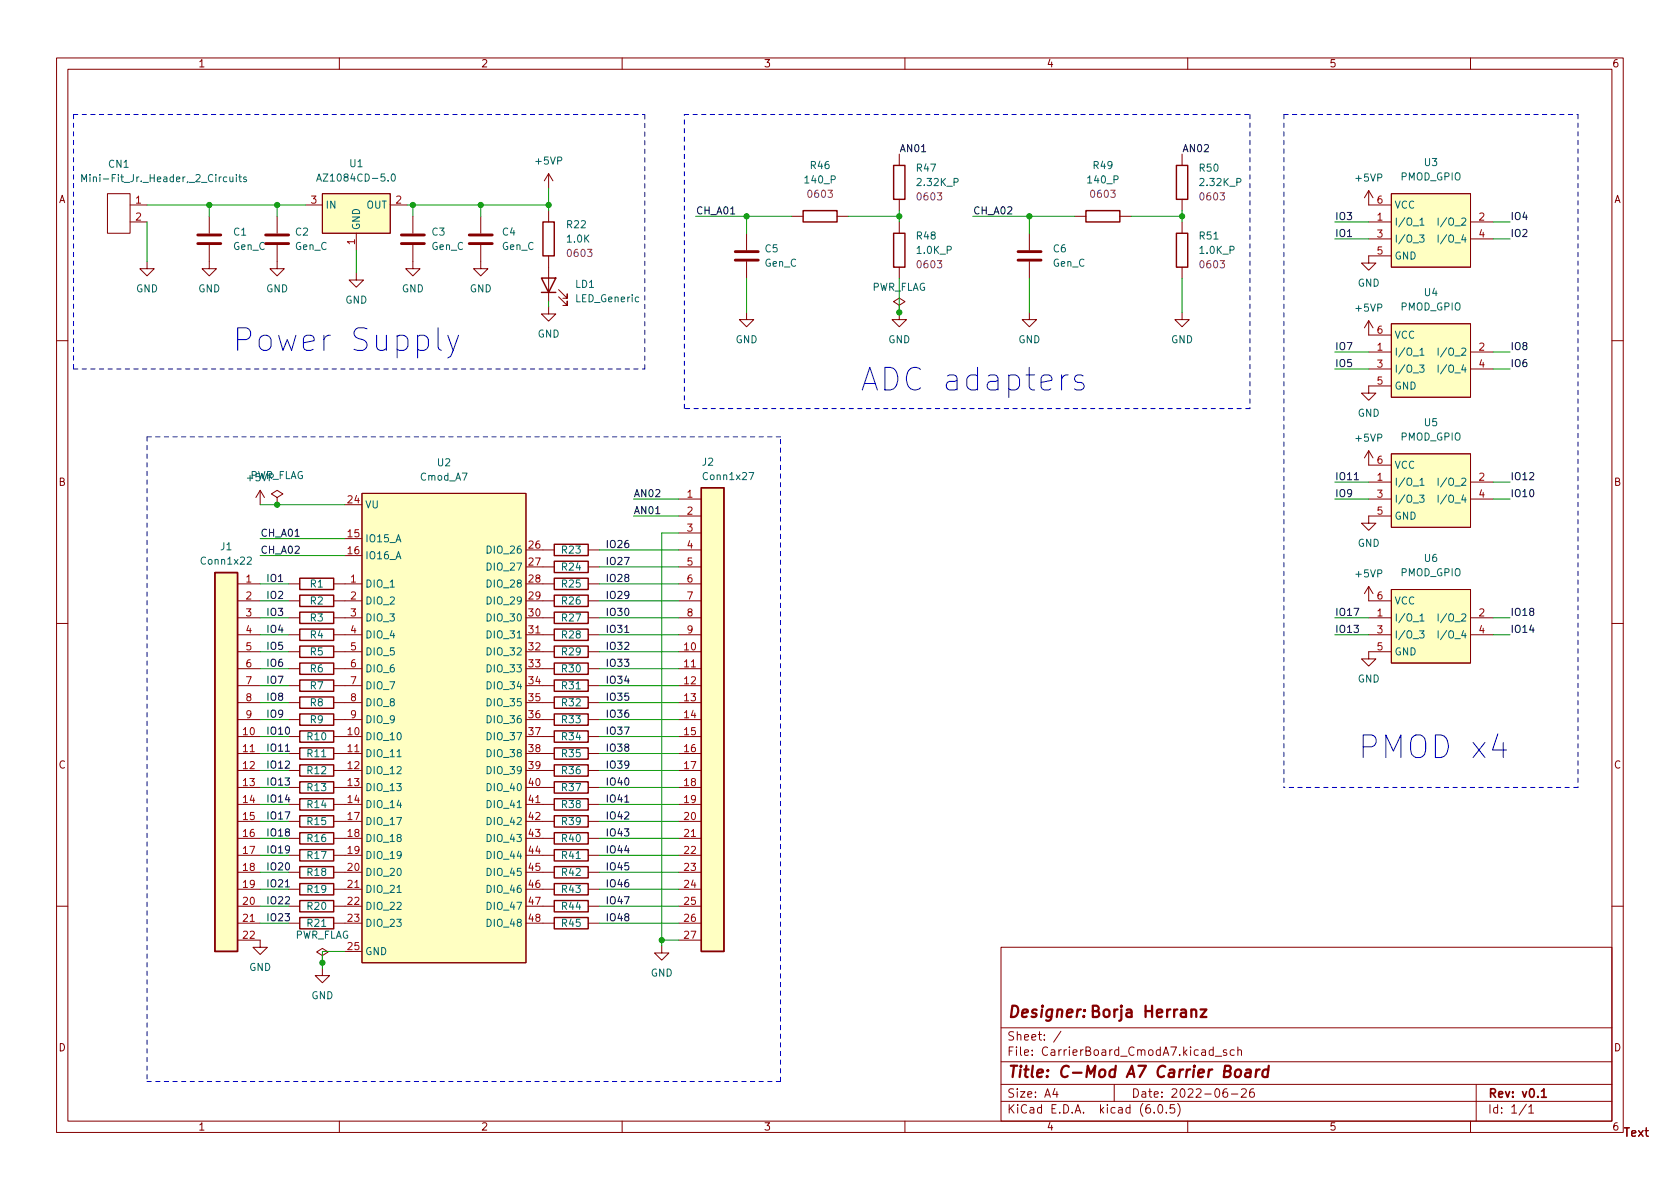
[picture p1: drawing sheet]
<svg xmlns="http://www.w3.org/2000/svg" width="297mm" height="210mm" viewBox="0 0 297 210" stroke-linecap="round" stroke-linejoin="round" font-family="sans-serif">
<g fill="none" stroke="#840000" stroke-width=".18">
<path d="M10 10.2h277v190.1h-277zM12 12.2h273v186.1h-273zM60 10.2v2M110 10.2v2M160 10.2v2M210 10.2v2M260 10.2v2M19 34.2h4v7h-4zM23 36.2h3M23 39.2h3M37 38.2v3M49 38.2v3"/>
<path d="M54 36.2h3M57 34.2h12v7h-12zM69 36.2h3M73 38.2v3M85 38.2v3M97 30.7v2.5M97 37.2v2M97 30.7l-.8 1.3M97 30.7l.8 1.3M140 38.2h2M148 38.2h2M159 27.2v2"/>
<path d="M159 35.2v2M159 39.2v2M190 38.2h2M198 38.2h2M209 27.2v2M209 35.2v2M209 39.2v2M242 33.7v2.5h4M242 39.2h4M242 33.7l-.8 1.3M242 33.7l.8 1.3M246 34.2h14v13h-14z"/>
<path d="M260 39.2h4M26 46.2v1.3h1.3l-1.3 1.3-1.3-1.3h1.3M37 43.2v4.3h1.3l-1.3 1.3-1.3-1.3h1.3M49 43.2v4.3h1.3l-1.3 1.3-1.3-1.3h1.3M63 48.2v1.3h1.3l-1.3 1.3-1.3-1.3h1.3M63 41.2v3M73 43.2v4.3h1.3l-1.3 1.3-1.3-1.3h1.3M85 43.2v4.3h1.3l-1.3 1.3-1.3-1.3h1.3M97 54.2v1.3h1.3l-1.3 1.3-1.3-1.3h1.3M97 45.2v8M98.8 51.2l1.5 1.5v-.7v.7h-.8M98.8 52.5l1.5 1.5v-.8v.8h-.8"/>
<path d="M132 55.2v1.3h1.3l-1.3 1.3-1.3-1.3h1.3M132 41.2v3M132 46.2v3M159 55.2v1.3h1.3l-1.3 1.3-1.3-1.3h1.3M159 54l1-.7-1-.6-1 .6 1 .7v1.2M159 55.2h.1M159 47.2v2M182 55.2v1.3h1.3l-1.3 1.3-1.3-1.3h1.3M182 41.2v3M182 46.2v3M209 55.2v1.3h1.3l-1.3 1.3-1.3-1.3h1.3M209 47.2v2"/>
<path d="M242 56.7v2.5h4M242 42.2h4M242 56.7l-.8 1.3M242 56.7l.8 1.3M246 57.2h14v13h-14zM246 45.2h-4v1.3h1.3l-1.3 1.3-1.3-1.3h1.3M260 42.2h4M10 60.2h2M242 79.7v2.5h4M242 62.2h4M242 65.2h4M242 79.7l-.8 1.3"/>
<path d="M242 79.7l.8 1.3M246 68.2h-4v1.3h1.3l-1.3 1.3-1.3-1.3h1.3M260 62.2h4M260 65.2h4M285 60.2h2M46 86.7l-.8 1.3M46 86.7v2.5M46 86.7l.8 1.3M49 88l1-.7-1-.6-1 .6 1 .7v1.2M49 89.2h.1M61 95.2h3M61 98.2h3"/>
<path d="M61 89.2h3M64 87.2h29v83h-29zM93 97.2h5M104 97.2h2M120 97.2h4M120 88.2h4M120 91.2h4M120 94.2h4M242 85.2h4M242 88.2h4M246 80.2h14v13h-14zM246 91.2h-4v1.3h1.3l-1.3 1.3-1.3-1.3h1.3"/>
<path d="M260 85.2h4M260 88.2h4M10 110.2h2M42 109.2h4M42 106.2h4M42 103.2h4M42 112.2h4M42 115.2h4M42 118.2h4M51 109.2h2M51 106.2h2M51 103.2h2"/>
<path d="M51 112.2h2M51 115.2h2M51 118.2h2M59 109.2h5M59 106.2h5M59 103.2h5M59 112.2h5M59 115.2h5M59 118.2h5M93 109.2h5M93 106.2h5M93 103.2h5"/>
<path d="M93 100.2h5M93 112.2h5M93 115.2h5M93 118.2h5M104 109.2h2M104 106.2h2M104 103.2h2M104 100.2h2M104 112.2h2M104 115.2h2M104 118.2h2M120 109.2h4"/>
<path d="M120 106.2h4M120 103.2h4M120 100.2h4M120 112.2h4M120 115.2h4M120 118.2h4M242 109.2h4M242 103.7v2.5h4M242 112.2h4M242 103.7l-.8 1.3M242 103.7l.8 1.3M246 104.2h14v13h-14z"/>
<path d="M246 115.2h-4v1.3h1.3l-1.3 1.3-1.3-1.3h1.3M260 109.2h4M260 112.2h4M285 110.2h2M42 130.2h4M42 133.2h4M42 136.2h4M42 139.2h4M42 121.2h4M42 124.2h4M42 127.2h4M51 130.2h2"/>
<path d="M51 133.2h2M51 136.2h2M51 139.2h2M51 121.2h2M51 124.2h2M51 127.2h2M59 130.2h5M59 133.2h5M59 136.2h5M59 139.2h5M59 121.2h5M59 124.2h5"/>
<path d="M59 127.2h5M93 130.2h5M93 133.2h5M93 136.2h5M93 139.2h5M93 121.2h5M93 124.2h5M93 127.2h5M104 130.2h2M104 133.2h2M104 136.2h2M104 139.2h2"/>
<path d="M104 121.2h2M104 124.2h2M104 127.2h2M120 130.2h4M120 133.2h4M120 136.2h4M120 139.2h4M120 121.2h4M120 124.2h4M120 127.2h4M42 142.2h4M42 145.2h4"/>
<path d="M42 148.2h4M42 151.2h4M42 154.2h4M42 157.2h4M51 142.2h2M51 145.2h2M51 148.2h2M51 151.2h2M51 154.2h2M51 157.2h2M59 142.2h5M59 145.2h5"/>
<path d="M59 148.2h5M59 151.2h5M59 154.2h5M59 157.2h5M93 142.2h5M93 145.2h5M93 148.2h5M93 151.2h5M93 154.2h5M93 157.2h5M104 142.2h2M104 145.2h2"/>
<path d="M104 148.2h2M104 151.2h2M104 154.2h2M104 157.2h2M120 142.2h4M120 145.2h4M120 148.2h4M120 151.2h4M120 154.2h4M120 157.2h4M10 160.2h2M42 166.2h4v1.3h1.3l-1.3 1.3-1.3-1.3h1.3"/>
<path d="M42 160.2h4M42 163.2h4M51 160.2h2M51 163.2h2M57 169l1-.7-1-.6-1 .6 1 .7v1.2M57 170.2h.1M57 171.2v1.3h1.3l-1.3 1.3-1.3-1.3h1.3M59 160.2h5M59 163.2h5M61 168.2h3M93 160.2h5M93 163.2h5"/>
<path d="M104 160.2h2M104 163.2h2M117 167.2v1.3h1.3l-1.3 1.3-1.3-1.3h1.3M120 160.2h4M120 163.2h4M120 166.2h4M177 167.5h108v30.8h-108zM285 160.2h2M60 198.3v2M110 198.3v2M160 198.3v2M177 194.8h108"/>
<path d="M177 191.8h108M177 187.8h108M177 181.8h108M186.5 192.5l-.4 1h1M186.9 193v1M187.6 182.4l-1.3 1.9M197 191.8v3M204.1 196.7v.1M204.9 195.4l.2-.1a.81 .81 0 0 1 .6 .7 .81 .81 0 0 1-.3 .8h-.2a.81 .81 0 0 1-.6-.6 .81 .81 0 0 1 .3-.8zM206.2 196.7v.1M207.6 195.3h-.7v.7l.2-.1 .5 .1 .1 .2-.1 .5-.2 .1-.5-.1M208.2 195.1a1.72 1.72 0 0 1 0 2.3"/>
<path d="M210 198.3v2M214.5 185.7l-.4-.1-.3 .3v.4l.1 .3h.6M214.5 185.1v1.5M214.9 186.8h1.1M216.9 185.7l-.4-.1-.2 .2 .1 .3 .5 .1v.4h-.6M216.9 192.5a.59 .59 0 0 0-.7 .7v.5l.2 .3h.4l.2-.1 .1-.5-.2-.2-.4-.1-.3 .3M217.7 193.5h1.2M218.2 185.7l-.4-.1-.3 .3v.4l.1 .3h.6M218.9 185.8l.2-.2 .3 .1 .1 .9M218.9 185.1v1.5M219.5 192.7l.6-.2 .2 .2 .1 .3-1 1h1M221.6 192.5a.59 .59 0 0 0-.7 .7v.5l.2 .3h.4l.2-.1 .1-.5-.2-.2-.4-.1-.3 .3"/>
<path d="M260 198.3v2M261 191.8v6.5M269.9 195.3l-1.3 1.9M270.3 195.8l.4-.5v1.5M270.3 196.8h.9"/>
</g>
<path d="M272.6 193l.4-.5v1.5M272.6 194h.8" fill="none" stroke="#840000" stroke-width=".3"/>
<path d="M212.3 178.5h1l-1 1.3h1M218.5 189.3a.52 .52 0 0 1 .5-.2 .52 .52 0 0 1 .4 .4v.6a.55 .55 0 0 1-.6 .4 .55 .55 0 0 1-.5-.4zM220.3 189.2l.2-.1 .6 .1-.1 1.3M221.1 189.6l-.6 .1a.4 .4 0 0 0-.4 .3 .4 .4 0 0 0 .3 .5l.6-.1M222.2 189.1l-.2 1.4M222.7 189.1l-.4 .1-.2 .3M224.2 189.2a.66 .66 0 0 0-.9 .3l-.1 .6 .1 .3 .2 .1 .6-.1M224.3 188.5l-.2 2" fill="none" stroke="#840000" stroke-width=".4"/>
<g fill="none" stroke="#840000" stroke-width=".25">
<path d="M96 39.2h2v6h-2zM142 37.2h6v2h-6zM158 29.2h2v6h-2zM192 37.2h6v2h-6zM208 29.2h2v6h-2zM95.7 49.2h2.6l-1.3 2.5zM95.7 51.7h2.6M158 41.2h2v6h-2zM208 41.2h2v6h-2zM98 99.2h6v2h-6zM98 96.2h6v2h-6zM124 86.2h4v82h-4z"/>
<path d="M38 101.2h4v67h-4zM53 102.2h6v2h-6zM53 108.2h6v2h-6zM53 105.2h6v2h-6zM53 117.2h6v2h-6zM53 111.2h6v2h-6zM53 114.2h6v2h-6zM98 108.2h6v2h-6zM98 105.2h6v2h-6zM98 102.2h6v2h-6zM98 111.2h6v2h-6zM98 114.2h6v2h-6z"/>
<path d="M98 117.2h6v2h-6zM53 123.2h6v2h-6zM53 120.2h6v2h-6zM53 138.2h6v2h-6zM53 126.2h6v2h-6zM53 129.2h6v2h-6zM53 132.2h6v2h-6zM53 135.2h6v2h-6zM98 135.2h6v2h-6zM98 138.2h6v2h-6zM98 132.2h6v2h-6zM98 120.2h6v2h-6z"/>
<path d="M98 126.2h6v2h-6zM98 123.2h6v2h-6zM98 129.2h6v2h-6zM53 141.2h6v2h-6zM53 153.2h6v2h-6zM53 150.2h6v2h-6zM53 147.2h6v2h-6zM53 159.2h6v2h-6zM53 144.2h6v2h-6zM53 156.2h6v2h-6zM98 144.2h6v2h-6zM98 150.2h6v2h-6z"/>
<path d="M98 147.2h6v2h-6zM98 153.2h6v2h-6zM98 156.2h6v2h-6zM98 159.2h6v2h-6zM98 141.2h6v2h-6zM53 162.2h6v2h-6zM98 162.2h6v2h-6z"/>
</g>
<path d="M35 43.1h4M35 41.6h4M47 43.1h4M47 41.6h4M71 43.1h4M71 41.6h4M83 43.1h4M83 41.6h4M130 46h4.1M130 44.5h4.1M180 46h4.1M180 44.5h4.1" fill="none" stroke="#840000" stroke-width=".51"/>
<g fill="none" stroke="#006464" stroke-width=".18">
<path d="M14.5 32.1v-1.2l.4 .9 .4-.9v1.2M41.8 30.9v.1M41.8 31.3v.8M42.2 31.3h.5M42.4 30.9v1.1l.3 .1M43.5 31.3h-.3l-.1 .2v.1l.4 .2v.3h-.4M56 32l.4-1.2 .4 1.2M56.1 31.7h.6M69.3 30.9l.2-.1a.68 .68 0 0 1 .4 .6 .68 .68 0 0 1-.4 .6l-.2-.1-.1-.4zM251.1 38.9l.3-.3v1.2M251.1 39.8h.7M254.3 38.6v1.2"/>
<path d="M255.8 38.5l-1.1 1.6M251 41.6h.8l-.4 .4 .3 .2v.5l-.2 .1-.5-.1M254.3 41.6v1.2M255.8 41.5l-1.1 1.6M251 64.6h.8l-.4 .4 .3 .2v.5l-.2 .1-.5-.1M251.1 61.9l.3-.3v1.2M251.1 62.8h.7M254.3 61.6v1.2M254.3 64.6v1.2M255.8 61.5l-1.1 1.6M255.8 64.5l-1.1 1.6M43.7 98.6l.5-.1 .2 .4-.7 .9h.7"/>
<path d="M132.4 83.6h.9l-.6 1.2M251 87.6h.8l-.4 .4 .3 .2v.5l-.2 .1-.5-.1M251.1 84.9l.3-.3v1.2M251.1 85.8h.7M254.3 84.6v1.2M254.3 87.6v1.2M255.8 84.5l-1.1 1.6M255.8 87.5l-1.1 1.6M251 111.6h.8l-.4 .4 .3 .2v.5l-.2 .1-.5-.1M251.1 108.9l.3-.3v1.2M251.1 109.8h.7M254.3 108.6v1.2"/>
<path d="M254.3 111.6v1.2M255.8 108.5l-1.1 1.6M255.8 111.5l-1.1 1.6M70.2 133.8h.7M70.2 157.8h.7"/>
</g>
<g fill="#ffffc2" stroke="#ffffc2" stroke-width=".18">
<path d="M57 34.2h12v7h-12z"/>
<path d="M64 87.2h29v83h-29z"/>
<path d="M246 80.2h14v13h-14z"/>
<path d="M246 104.2h14v13h-14z"/>
<path d="M246 34.2h14v13h-14z"/>
<path d="M246 57.2h14v13h-14z"/>
<path d="M38 101.2h4v67h-4z"/>
<path d="M124 86.2h4v82h-4z"/>
</g>
<path d="M239.5 84.8h.7M110.5 111.8h.7M50.5 132.8h.7M50.5 156.8h.7M110.5 141.8h.7" fill="none" stroke="#0f0f0f" stroke-width=".18"/>
<path d="M77.5 58v3.4l.1 .4 .4 .2M79.2 59.3l.9 2.7M81.1 59.3l-1.4 3.6-.5 .4M188.8 66.3a1.02 1.02 0 0 0-1.1 .8M191.5 66.5l-.4-.2h-.5l-.4 .2-.2 .4 .2 .5 1.3 .4 .2 .4-.2 .6-.4 .2h-.7l-.4-.2M264.8 129.8l-.9 2.8h2.5" fill="none" stroke="#0000c2" stroke-width=".18"/>
<g fill="none" stroke="#0000c2" stroke-width=".18" stroke-dasharray=".8 .8">
<path d="M13 20.2h101M13 20.2v45M121 20.2h100M221 20.2v52M227 20.2v119M227 20.2h52M279 20.2v119M13 65.2h101M26 77.2h112M26 77.2v114M114 65.2v-45M121 72.2v-52"/>
<path d="M221 72.2h-100M279 139.2h-52M26 191.2h112M138 191.2v-114"/>
</g>
<g fill="none" stroke="#009600" stroke-width=".18">
<path d="M26 36.2h28M26 39.2v7M37 36.2v2M49 36.2v2M72 36.2h25M73 36.2v2M85 36.2v2M97 33.2v4M123 38.2h17M132 38.2v3M150 38.2h9M159 37.2v2"/>
<path d="M172 38.2h18M182 38.2v3M200 38.2h9M209 37.2v2M236 39.2h6M264 39.2h3M63 44.2v4M97 53.2v1M132 49.2v6M159 49.2v6M182 49.2v6M209 49.2v6"/>
<path d="M236 42.2h6M264 42.2h3M236 65.2h6M236 62.2h6M264 65.2h3M264 62.2h3M46 89.2h15M46 98.2h15M46 95.2h15M106 97.2h14M112 91.2h8M112 88.2h8"/>
<path d="M120 94.2h-3v73M236 85.2h6M236 88.2h6M264 85.2h3M264 88.2h3M46 109.2h5M46 118.2h5M46 112.2h5M46 103.2h5M46 106.2h5M46 115.2h5M106 109.2h14"/>
<path d="M106 118.2h14M106 112.2h14M106 103.2h14M106 100.2h14M106 106.2h14M106 115.2h14M236 109.2h6M236 112.2h6M264 109.2h3M264 112.2h3M46 136.2h5M46 139.2h5"/>
<path d="M46 130.2h5M46 133.2h5M46 121.2h5M46 127.2h5M46 124.2h5M106 136.2h14M106 139.2h14M106 130.2h14M106 133.2h14M106 121.2h14M106 127.2h14M106 124.2h14"/>
<path d="M46 154.2h5M46 151.2h5M46 142.2h5M46 148.2h5M46 145.2h5M46 157.2h5M106 154.2h14M106 151.2h14M106 142.2h14M106 148.2h14M106 145.2h14M106 157.2h14"/>
<path d="M46 163.2h5M46 160.2h5M61 168.2h-4v3M106 163.2h14M106 160.2h14M117 166.2h3"/>
</g>
<g fill="#009600" stroke="#009600" stroke-width=".18">
<circle cx="49" cy="36.2" r=".46"/>
<circle cx="37" cy="36.2" r=".46"/>
<circle cx="49" cy="89.2" r=".46"/>
<circle cx="57" cy="170.2" r=".46"/>
<circle cx="97" cy="36.2" r=".46"/>
<circle cx="73" cy="36.2" r=".46"/>
<circle cx="85" cy="36.2" r=".46"/>
<circle cx="182" cy="38.2" r=".46"/>
<circle cx="159" cy="38.2" r=".46"/>
<circle cx="159" cy="55.2" r=".46"/>
<circle cx="209" cy="38.2" r=".46"/>
<circle cx="132" cy="38.2" r=".46"/>
<circle cx="117" cy="166.2" r=".46"/>
</g>
<g font-size="5.6" fill="#0000c2">
<text x="41" y="62.1">Power Supply</text>
<text x="152" y="69.1">ADC adapters</text>
<text x="240" y="134.1">PMOD x4</text>
</g>
<g font-size="2.8" fill="#840000">
<text x="178" y="179.9">Designer: Borja Herranz</text>
<text x="178" y="190.6">Title: C-Mod A7 Carrier Board</text>
</g>
<g font-size="2.1" fill="#840000">
<text x="178" y="184">Sheet: /</text>
<text x="178" y="186.7">File: CarrierBoard_CmodA7.kicad_sch</text>
<text x="178" y="196.9">KiCad E.D.A. kicad (6.0.5)</text>
<text x="178" y="194.1">Size: A4</text>
<text x="200" y="194.1">Date: 2022-06-26</text>
<text x="263" y="194.1">Rev: v0.1</text>
<text x="263" y="196.9">Id: 1/1</text>
<text x="287" y="201">Text</text>
</g>
<g font-size="1.8" fill="#840000">
<text x="35" y="11.9">1</text>
<text x="85" y="11.9">2</text>
<text x="135" y="11.9">3</text>
<text x="185" y="11.9">4</text>
<text x="235" y="11.9">5</text>
<text x="285" y="11.9">6</text>
<text x="10.3" y="35.9">A</text>
<text x="285.3" y="35.9">A</text>
<text x="10.3" y="85.9">B</text>
<text x="285.3" y="85.9">B</text>
<text x="10.3" y="135.9">C</text>
<text x="285.3" y="135.9">C</text>
<text x="10.3" y="185.9">D</text>
<text x="285.3" y="185.9">D</text>
<text x="35" y="199.9">1</text>
<text x="85" y="199.9">2</text>
<text x="135" y="199.9">3</text>
<text x="185" y="199.9">4</text>
<text x="235" y="199.9">5</text>
<text x="285" y="199.9">6</text>
</g>
<g font-size="1.8" fill="#006464">
<text x="19.2" y="29.7">CN1</text>
<text x="61.9" y="29.6">U1</text>
<text x="94.8" y="29.1">+5VP</text>
<text x="143.4" y="29.9">R46</text>
<text x="193.4" y="29.9">R49</text>
<text x="251.9" y="29.4">U3</text>
<text x="15.8" y="32.2">Mini-Fit_Jr._Header,_2_Circuits</text>
<text x="57.1" y="32.1">AZ1084CD-5.0</text>
<text x="142.4" y="32.4">140_P</text>
<text x="162.1" y="30.3">R47</text>
<text x="162.3" y="32.9">2.32K_P</text>
<text x="192.4" y="32.4">140_P</text>
<text x="212.1" y="30.3">R50</text>
<text x="212.3" y="32.9">2.32K_P</text>
<text x="239.8" y="32.1">+5VP</text>
<text x="247.6" y="31.9">PMOD_GPIO</text>
<text x="41.3" y="41.7">C1</text>
<text x="52.3" y="41.7">C2</text>
<text x="57.5" y="36.9">IN</text>
<text x="63.6" y="40.7" transform="rotate(-90 63.6 40.7)">GND</text>
<text x="64.8" y="36.9">OUT</text>
<text x="76.4" y="41.7">C3</text>
<text x="88.8" y="41.7">C4</text>
<text x="100.3" y="40.3">R22</text>
<text x="246.5" y="39.9">I/O_1</text>
<text x="246.5" y="36.9">VCC</text>
<text x="255.2" y="39.9">I/O_2</text>
<text x="41.2" y="44.2">Gen_C</text>
<text x="52.2" y="44.2">Gen_C</text>
<text x="76.3" y="44.2">Gen_C</text>
<text x="88.8" y="44.2">Gen_C</text>
<text x="100.3" y="42.9">1.0K</text>
<text x="135.2" y="47.2">Gen_C</text>
<text x="135.3" y="44.6">C5</text>
<text x="162.1" y="42.3">R48</text>
<text x="162.2" y="44.9">1.0K_P</text>
<text x="186.2" y="47.2">Gen_C</text>
<text x="186.2" y="44.6">C6</text>
<text x="212.1" y="42.3">R51</text>
<text x="212.2" y="44.9">1.0K_P</text>
<text x="246.5" y="42.9">I/O_3</text>
<text x="246.5" y="45.9">GND</text>
<text x="255.2" y="42.9">I/O_4</text>
<text x="24" y="51.7">GND</text>
<text x="35" y="51.7">GND</text>
<text x="47" y="51.7">GND</text>
<text x="61" y="53.7">GND</text>
<text x="71" y="51.7">GND</text>
<text x="83" y="51.7">GND</text>
<text x="101.8" y="50.9">LD1</text>
<text x="101.9" y="53.4">LED_Generic</text>
<text x="154" y="51.4">PWR_FLAG</text>
<text x="240" y="50.7">GND</text>
<text x="251.9" y="52.4">U4</text>
<text x="95" y="59.7">GND</text>
<text x="239.8" y="55.1">+5VP</text>
<text x="246.5" y="59.9">VCC</text>
<text x="247.6" y="54.9">PMOD_GPIO</text>
<text x="130" y="60.7">GND</text>
<text x="157" y="60.7">GND</text>
<text x="180" y="60.7">GND</text>
<text x="207" y="60.7">GND</text>
<text x="246.5" y="62.9">I/O_1</text>
<text x="246.5" y="65.9">I/O_3</text>
<text x="255.2" y="62.9">I/O_2</text>
<text x="255.2" y="65.9">I/O_4</text>
<text x="246.5" y="68.9">GND</text>
<text x="240" y="73.7">GND</text>
<text x="247.6" y="77.9">PMOD_GPIO</text>
<text x="251.9" y="75.4">U5</text>
<text x="77.4" y="82.4">U2</text>
<text x="124.2" y="82.3">J2</text>
<text x="239.8" y="78.1">+5VP</text>
<text x="246.5" y="82.9">VCC</text>
<text x="43.8" y="85.1">+5VP</text>
<text x="44" y="84.7">PWR_FLAG</text>
<text x="64.5" y="89.9">VU</text>
<text x="74.4" y="85">Cmod_A7</text>
<text x="124.5" y="84.9">Conn1x27</text>
<text x="246.5" y="85.9">I/O_1</text>
<text x="246.5" y="88.9">I/O_3</text>
<text x="255.2" y="85.9">I/O_2</text>
<text x="255.2" y="88.9">I/O_4</text>
<text x="64.5" y="95.9">IO15_A</text>
<text x="246.5" y="91.9">GND</text>
<text x="35.8" y="99.8">Conn1x22</text>
<text x="39" y="97.3">J1</text>
<text x="64.5" y="98.9">IO16_A</text>
<text x="86.4" y="97.9">DIO_26</text>
<text x="86.4" y="100.9">DIO_27</text>
<text x="99.4" y="100.9">R24</text>
<text x="99.4" y="97.9">R23</text>
<text x="240" y="96.7">GND</text>
<text x="247.6" y="101.9">PMOD_GPIO</text>
<text x="251.9" y="99.4">U6</text>
<text x="54.9" y="103.9">R1</text>
<text x="54.9" y="106.9">R2</text>
<text x="64.5" y="103.9">DIO_1</text>
<text x="64.5" y="106.9">DIO_2</text>
<text x="86.4" y="103.9">DIO_28</text>
<text x="86.4" y="106.9">DIO_29</text>
<text x="99.4" y="106.9">R26</text>
<text x="99.4" y="103.9">R25</text>
<text x="239.8" y="102.1">+5VP</text>
<text x="246.5" y="106.9">VCC</text>
<text x="54.9" y="109.9">R3</text>
<text x="54.9" y="112.9">R4</text>
<text x="64.5" y="109.9">DIO_3</text>
<text x="64.5" y="112.9">DIO_4</text>
<text x="86.4" y="109.9">DIO_30</text>
<text x="86.4" y="112.9">DIO_31</text>
<text x="99.4" y="109.9">R27</text>
<text x="99.4" y="112.9">R28</text>
<text x="246.5" y="109.9">I/O_1</text>
<text x="246.5" y="112.9">I/O_3</text>
<text x="255.2" y="109.9">I/O_2</text>
<text x="255.2" y="112.9">I/O_4</text>
<text x="54.9" y="118.9">R6</text>
<text x="54.9" y="115.9">R5</text>
<text x="64.5" y="115.9">DIO_5</text>
<text x="64.5" y="118.9">DIO_6</text>
<text x="86.4" y="115.9">DIO_32</text>
<text x="86.4" y="118.9">DIO_33</text>
<text x="99.4" y="115.9">R29</text>
<text x="99.4" y="118.9">R30</text>
<text x="246.5" y="115.9">GND</text>
<text x="54.9" y="124.9">R8</text>
<text x="54.9" y="121.9">R7</text>
<text x="64.5" y="121.9">DIO_7</text>
<text x="64.5" y="124.9">DIO_8</text>
<text x="86.4" y="121.9">DIO_34</text>
<text x="86.4" y="124.9">DIO_35</text>
<text x="99.4" y="121.9">R31</text>
<text x="99.4" y="124.9">R32</text>
<text x="240" y="120.7">GND</text>
<text x="54.4" y="130.9">R10</text>
<text x="54.9" y="127.9">R9</text>
<text x="64.5" y="130.9">DIO_10</text>
<text x="64.5" y="127.9">DIO_9</text>
<text x="86.4" y="127.9">DIO_36</text>
<text x="86.4" y="130.9">DIO_37</text>
<text x="99.4" y="127.9">R33</text>
<text x="99.4" y="130.9">R34</text>
<text x="54.4" y="133.9">R11</text>
<text x="54.4" y="136.9">R12</text>
<text x="64.5" y="133.9">DIO_11</text>
<text x="64.5" y="136.9">DIO_12</text>
<text x="86.4" y="133.9">DIO_38</text>
<text x="86.4" y="136.9">DIO_39</text>
<text x="99.4" y="136.9">R36</text>
<text x="99.4" y="133.9">R35</text>
<text x="54.4" y="139.9">R13</text>
<text x="54.4" y="142.9">R14</text>
<text x="64.5" y="139.9">DIO_13</text>
<text x="64.5" y="142.9">DIO_14</text>
<text x="86.4" y="139.9">DIO_40</text>
<text x="86.4" y="142.9">DIO_41</text>
<text x="99.4" y="139.9">R37</text>
<text x="99.4" y="142.9">R38</text>
<text x="54.4" y="148.9">R16</text>
<text x="54.4" y="145.9">R15</text>
<text x="64.5" y="145.9">DIO_17</text>
<text x="64.5" y="148.9">DIO_18</text>
<text x="86.4" y="145.9">DIO_42</text>
<text x="86.4" y="148.9">DIO_43</text>
<text x="99.4" y="145.9">R39</text>
<text x="99.4" y="148.9">R40</text>
<text x="54.4" y="154.9">R18</text>
<text x="54.4" y="151.9">R17</text>
<text x="64.5" y="151.9">DIO_19</text>
<text x="64.5" y="154.9">DIO_20</text>
<text x="86.4" y="151.9">DIO_44</text>
<text x="86.4" y="154.9">DIO_45</text>
<text x="99.4" y="151.9">R41</text>
<text x="99.4" y="154.9">R42</text>
<text x="54.4" y="160.9">R20</text>
<text x="54.4" y="157.9">R19</text>
<text x="64.5" y="157.9">DIO_21</text>
<text x="64.5" y="160.9">DIO_22</text>
<text x="86.4" y="157.9">DIO_46</text>
<text x="86.4" y="160.9">DIO_47</text>
<text x="99.4" y="157.9">R43</text>
<text x="99.4" y="160.9">R44</text>
<text x="52" y="166">PWR_FLAG</text>
<text x="54.4" y="163.9">R21</text>
<text x="64.5" y="163.9">DIO_23</text>
<text x="86.4" y="163.9">DIO_48</text>
<text x="99.4" y="163.9">R45</text>
<text x="44" y="171.7">GND</text>
<text x="64.5" y="168.9">GND</text>
<text x="115" y="172.7">GND</text>
<text x="55" y="176.7">GND</text>
</g>
<g font-size="1.8" fill="#0f0f0f">
<text x="159" y="26.9">AN01</text>
<text x="209" y="26.9">AN02</text>
<text x="123" y="37.9">CH_A01</text>
<text x="172" y="37.9">CH_A02</text>
<text x="236" y="41.9">IO1</text>
<text x="236" y="38.9">IO3</text>
<text x="267" y="41.9">IO2</text>
<text x="267" y="38.9">IO4</text>
<text x="236" y="61.9">IO7</text>
<text x="236" y="64.9">IO5</text>
<text x="267" y="64.9">IO6</text>
<text x="267" y="61.9">IO8</text>
<text x="112" y="87.9">AN02</text>
<text x="236" y="87.9">IO9</text>
<text x="236" y="84.9">IO11</text>
<text x="267" y="84.9">IO12</text>
<text x="267" y="87.9">IO10</text>
<text x="46" y="94.9">CH_A01</text>
<text x="112" y="90.9">AN01</text>
<text x="46" y="97.9">CH_A02</text>
<text x="107" y="96.9">IO26</text>
<text x="107" y="99.9">IO27</text>
<text x="47" y="105.9">IO2</text>
<text x="47" y="102.9">IO1</text>
<text x="107" y="102.9">IO28</text>
<text x="107" y="105.9">IO29</text>
<text x="47" y="108.9">IO3</text>
<text x="47" y="111.9">IO4</text>
<text x="107" y="111.9">IO31</text>
<text x="107" y="108.9">IO30</text>
<text x="236" y="111.9">IO13</text>
<text x="236" y="108.9">IO17</text>
<text x="267" y="108.9">IO18</text>
<text x="267" y="111.9">IO14</text>
<text x="47" y="114.9">IO5</text>
<text x="47" y="117.9">IO6</text>
<text x="107" y="114.9">IO32</text>
<text x="107" y="117.9">IO33</text>
<text x="47" y="123.9">IO8</text>
<text x="47" y="120.9">IO7</text>
<text x="107" y="120.9">IO34</text>
<text x="107" y="123.9">IO35</text>
<text x="47" y="126.9">IO9</text>
<text x="47" y="129.9">IO10</text>
<text x="107" y="126.9">IO36</text>
<text x="107" y="129.9">IO37</text>
<text x="47" y="135.9">IO12</text>
<text x="47" y="132.9">IO11</text>
<text x="107" y="135.9">IO39</text>
<text x="107" y="132.9">IO38</text>
<text x="47" y="141.9">IO14</text>
<text x="47" y="138.9">IO13</text>
<text x="107" y="141.9">IO41</text>
<text x="107" y="138.9">IO40</text>
<text x="47" y="144.9">IO17</text>
<text x="47" y="147.9">IO18</text>
<text x="107" y="144.9">IO42</text>
<text x="107" y="147.9">IO43</text>
<text x="47" y="150.9">IO19</text>
<text x="47" y="153.9">IO20</text>
<text x="107" y="150.9">IO44</text>
<text x="107" y="153.9">IO45</text>
<text x="47" y="159.9">IO22</text>
<text x="47" y="156.9">IO21</text>
<text x="107" y="156.9">IO46</text>
<text x="107" y="159.9">IO47</text>
<text x="47" y="162.9">IO23</text>
<text x="107" y="162.9">IO48</text>
</g>
<g font-size="1.8" fill="#a90000">
<text x="24" y="36">1</text>
<text x="55" y="36">3</text>
<text x="70" y="36">2</text>
<text x="243.5" y="36">6</text>
<text x="24" y="39">2</text>
<text x="243.5" y="39">1</text>
<text x="243.5" y="42">3</text>
<text x="261.5" y="39">2</text>
<text x="261.5" y="42">4</text>
<text x="62.7" y="43.2" transform="rotate(-90 62.7 43.2)">1</text>
<text x="243.5" y="45">5</text>
<text x="243.5" y="59">6</text>
<text x="243.5" y="62">1</text>
<text x="243.5" y="65">3</text>
<text x="261.5" y="62">2</text>
<text x="261.5" y="65">4</text>
<text x="243.5" y="68">5</text>
<text x="243.5" y="82">6</text>
<text x="61.5" y="89">24</text>
<text x="121.5" y="88">1</text>
<text x="243.5" y="85">1</text>
<text x="243.5" y="88">3</text>
<text x="261.5" y="85">2</text>
<text x="261.5" y="88">4</text>
<text x="61.5" y="95">15</text>
<text x="121.5" y="91">2</text>
<text x="121.5" y="94">3</text>
<text x="243.5" y="91">5</text>
<text x="61.5" y="98">16</text>
<text x="93.5" y="97">26</text>
<text x="93.5" y="100">27</text>
<text x="121.5" y="97">4</text>
<text x="121.5" y="100">5</text>
<text x="43.5" y="103">1</text>
<text x="43.5" y="106">2</text>
<text x="62" y="103">1</text>
<text x="62" y="106">2</text>
<text x="93.5" y="103">28</text>
<text x="93.5" y="106">29</text>
<text x="121.5" y="103">6</text>
<text x="121.5" y="106">7</text>
<text x="243.5" y="106">6</text>
<text x="43.5" y="109">3</text>
<text x="43.5" y="112">4</text>
<text x="62" y="109">3</text>
<text x="62" y="112">4</text>
<text x="93.5" y="109">30</text>
<text x="93.5" y="112">31</text>
<text x="121.5" y="109">8</text>
<text x="121.5" y="112">9</text>
<text x="243.5" y="109">1</text>
<text x="243.5" y="112">3</text>
<text x="261.5" y="109">2</text>
<text x="261.5" y="112">4</text>
<text x="43.5" y="115">5</text>
<text x="43.5" y="118">6</text>
<text x="62" y="115">5</text>
<text x="62" y="118">6</text>
<text x="93.5" y="115">32</text>
<text x="93.5" y="118">33</text>
<text x="121" y="115">10</text>
<text x="121" y="118">11</text>
<text x="243.5" y="115">5</text>
<text x="43.5" y="121">7</text>
<text x="43.5" y="124">8</text>
<text x="62" y="121">7</text>
<text x="62" y="124">8</text>
<text x="93.5" y="121">34</text>
<text x="93.5" y="124">35</text>
<text x="121" y="121">12</text>
<text x="121" y="124">13</text>
<text x="43" y="130">10</text>
<text x="43.5" y="127">9</text>
<text x="61.5" y="130">10</text>
<text x="62" y="127">9</text>
<text x="93.5" y="127">36</text>
<text x="93.5" y="130">37</text>
<text x="121" y="127">14</text>
<text x="121" y="130">15</text>
<text x="43" y="133">11</text>
<text x="43" y="136">12</text>
<text x="61.5" y="133">11</text>
<text x="61.5" y="136">12</text>
<text x="93.5" y="133">38</text>
<text x="93.5" y="136">39</text>
<text x="121" y="133">16</text>
<text x="121" y="136">17</text>
<text x="43" y="139">13</text>
<text x="43" y="142">14</text>
<text x="61.5" y="139">13</text>
<text x="61.5" y="142">14</text>
<text x="93.5" y="139">40</text>
<text x="93.5" y="142">41</text>
<text x="121" y="139">18</text>
<text x="121" y="142">19</text>
<text x="43" y="145">15</text>
<text x="43" y="148">16</text>
<text x="61.5" y="145">17</text>
<text x="61.5" y="148">18</text>
<text x="93.5" y="145">42</text>
<text x="93.5" y="148">43</text>
<text x="121" y="145">20</text>
<text x="121" y="148">21</text>
<text x="43" y="151">17</text>
<text x="43" y="154">18</text>
<text x="61.5" y="151">19</text>
<text x="61.5" y="154">20</text>
<text x="93.5" y="151">44</text>
<text x="93.5" y="154">45</text>
<text x="121" y="151">22</text>
<text x="121" y="154">23</text>
<text x="43" y="157">19</text>
<text x="43" y="160">20</text>
<text x="61.5" y="157">21</text>
<text x="61.5" y="160">22</text>
<text x="93.5" y="157">46</text>
<text x="93.5" y="160">47</text>
<text x="121" y="157">24</text>
<text x="121" y="160">25</text>
<text x="43" y="163">21</text>
<text x="43" y="166">22</text>
<text x="61.5" y="163">23</text>
<text x="61.5" y="168">25</text>
<text x="93.5" y="163">48</text>
<text x="121" y="163">26</text>
<text x="121" y="166">27</text>
</g>
<g font-size="1.8" fill="#840084">
<text x="143" y="35">0603</text>
<text x="162.4" y="35.4">0603</text>
<text x="193" y="35">0603</text>
<text x="212.4" y="35.4">0603</text>
<text x="100.5" y="45.4">0603</text>
<text x="162.4" y="47.4">0603</text>
<text x="212.4" y="47.4">0603</text>
</g>
</svg>
